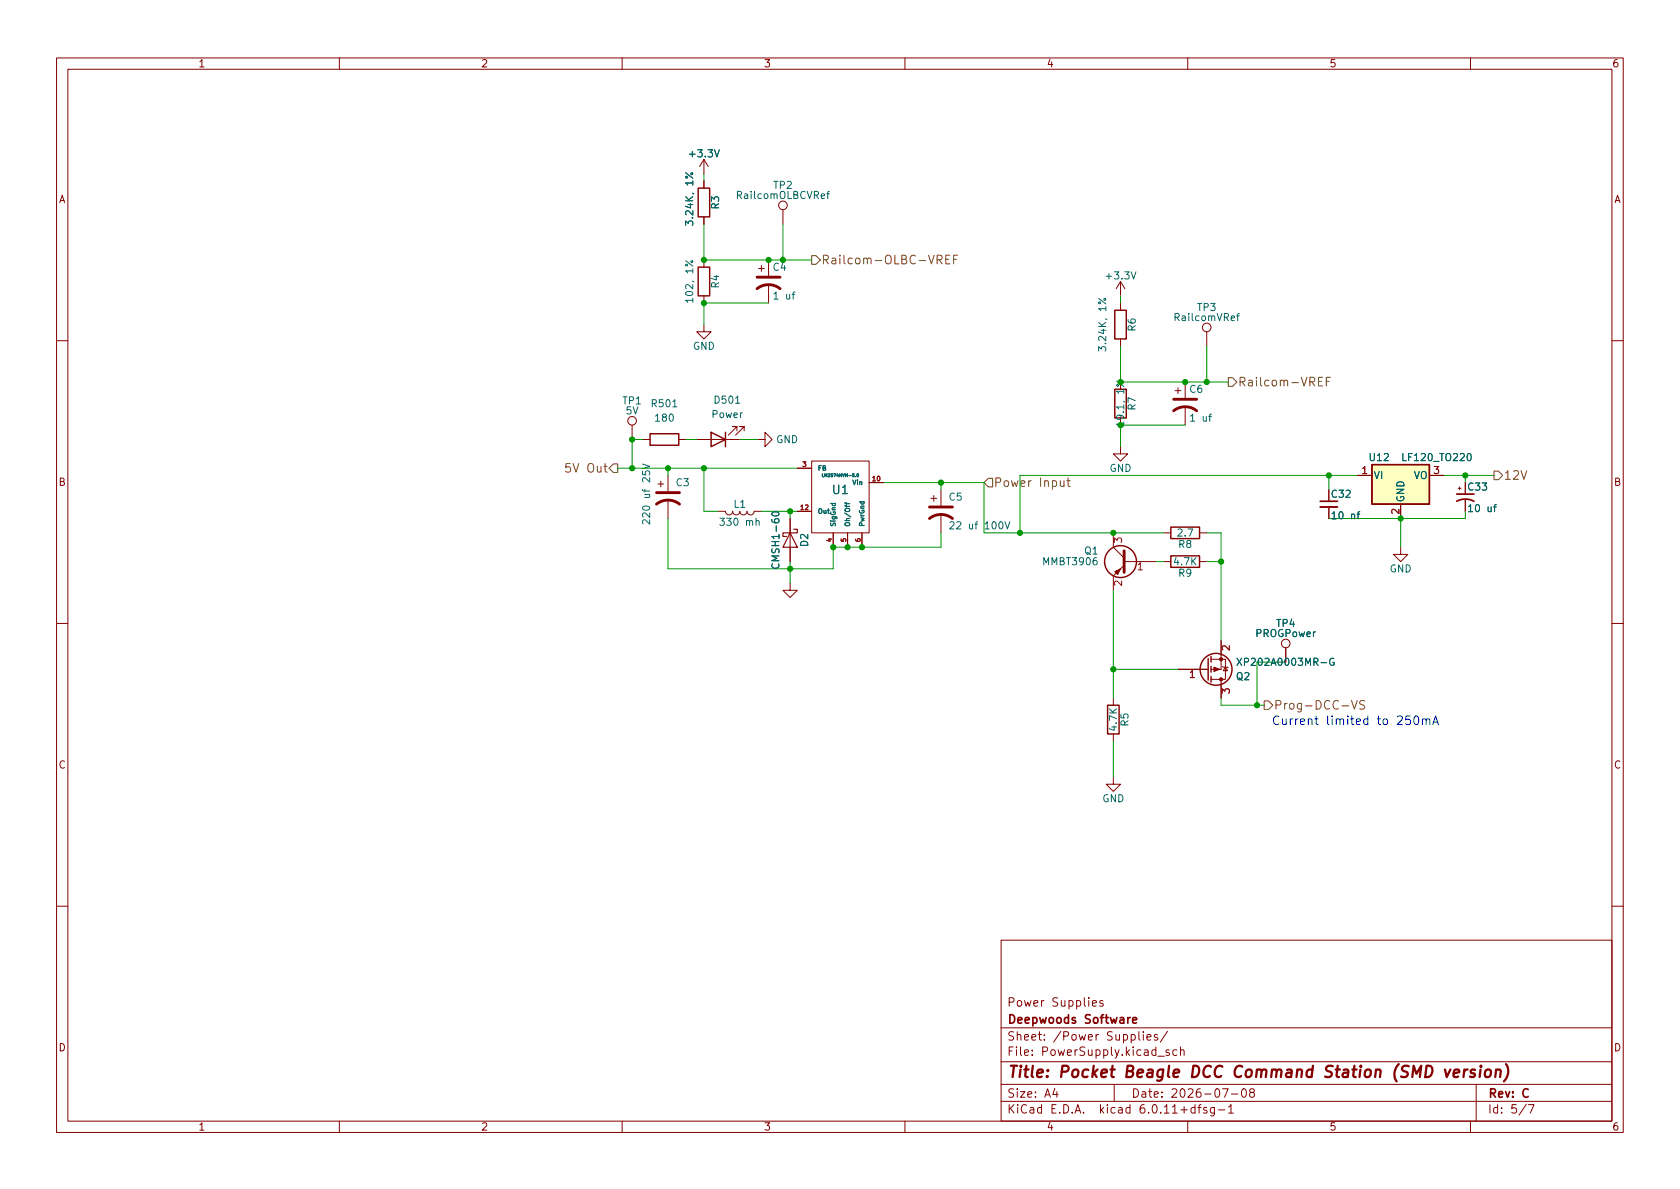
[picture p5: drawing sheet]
<svg xmlns="http://www.w3.org/2000/svg" width="297mm" height="210mm" viewBox="0 0 297 210" stroke-linecap="round" stroke-linejoin="round" font-family="sans-serif">
<g fill="none" stroke="#840000" stroke-width=".18">
<path d="M10 10.2h277v190.1h-277zM12 12.2h273v186.1h-273zM60 10.2v2M110 10.2v2M160 10.2v2M210 10.2v2M260 10.2v2M124.5 28.2v2.5M124.5 32v1.3M124.5 38.3v1.3M124.5 28.2l-.8 1.3M124.5 28.2l.7 1.3"/>
<path d="M138.4 37.1v2.5M124.5 57.4v1.3h1.2l-1.2 1.2-1.3-1.2h1.3M124.5 46v1.2M124.5 52.3v1.3M134.1 47.5h1M134.6 47v1M135.9 46v2.8M135.9 50.3v3.3M198.1 49.8l-.7 1.2M198.1 49.8v2.5M198.1 53.6v1.3M198.1 59.9v1.3"/>
<path d="M198.1 49.8l.8 1.2M213.4 58.7v2.5M10 60.2h2M111.8 75.2v2.5M113.7 77.7h1.2M120 77.7h1.3M123.2 77.7h7.6M130.3 76.2v-.8h-.8h.8l-1.5 1.6M131.6 76.2v-.8h-.8h.8l-1.6 1.6M134 77.7h1.3v-1.3l1.2 1.3-1.2 1.3v-1.3M198.1 79v1.3h1.3l-1.3 1.2-1.3-1.2h1.3M207.8 69.1h1"/>
<path d="M208.3 68.6v1M209.5 67.6v2.8M209.5 71.9v3.3M285 60.2h2M116.3 85.6h1M116.8 85.1v1M118.1 84.1v2.8M118.1 88.4v3.3M127 90.4h1.3a.64 .64 0 0 0 .6 .7 .64 .64 0 0 0 .6-.7 .64 .64 0 0 0 .7 .7 .64 .64 0 0 0 .6-.7 .64 .64 0 0 0 .6 .7 .64 .64 0 0 0 .7-.7 .64 .64 0 0 0 .6 .7 .64 .64 0 0 0 .6-.7h1.3M139.7 91.7v7.6M141 90.4h2.5M141 82.8h2.5"/>
<path d="M143.5 81.5h10.2v12.7h-10.2zM147.3 94.2v2.6M149.9 94.2v2.6M152.4 94.2v2.6M153.7 85.3h2.5M164.6 88.1h1M165.1 87.6v1M166.4 86.6v2.8M166.4 90.9v3.3M196.8 94.2v2.6l2 1.9M198.8 99.9l-2 1.9v2.6M198.8 99.3h5.7"/>
<path d="M205.7 99.3h1.3M205.7 94.2h1.3M212.1 99.3h1.3M212.1 94.2h1.3M234.9 89.7v2M240 84.1h2.6M247.6 96.8v1.2h1.3l-1.3 1.3-1.2-1.3h1.2M247.6 89.1v2.6M252.7 84.1h2.6M257.8 86.4h.5M258.1 86.1v.5M259.1 88.4v2"/>
<path d="M10 110.2h2M139.7 103.1v1.3h1.3l-1.3 1.3-1.3-1.3h1.3M208.3 118.4h5.1M213.4 118.4h.2M214.1 116.6h2.6v3.5h-.8M215.9 113.3v5.1h-1.8M216.2 117.9l.1 .1h.7l.2 .1M216.7 118l.3 .6h-.7zM227.3 114.5v2.6M285 110.2h2M196.8 137.4v1.3h1.3l-1.3 1.2-1.2-1.2h1.2M196.8 123.4v1.3"/>
<path d="M196.8 129.8v1.3M214.1 120.1h1.8M215.9 120.1v3.3M10 160.2h2M177 166.3h108v32h-108zM195 177l-.4-.1-.2 .2 .1 .3 .5 .1v.4h-.6M285 160.2h2M60 198.3v2M110 198.3v2M160 198.3v2M177 194.8h108M177 191.8h108"/>
<path d="M177 187.8h108M177 181.8h108M182.5 186.5v.1M182.5 185.7v.1M184.6 183.8v.1M184.6 183v.1M193.8 182.9v1M194.2 182.9l-.3 .1-.1 .2M197 191.8v3M206.4 182.4l-1.3 1.9M208.1 185.7l-.5-.1-.2 .3v.4l.1 .3h.6M208.7 185.8l.2-.2 .4 .1 .1 .9"/>
<path d="M208.7 185.1v1.5M210 198.3v2M215.4 196.3h1.2M217.2 195.8l.4-.5v1.5M217.2 196.8h.9M217.7 193.5h1.2M219.7 192.6l.2-.1a.81 .81 0 0 1 .5 .7 .81 .81 0 0 1-.3 .8h-.1a.81 .81 0 0 1-.6-.6 .81 .81 0 0 1 .3-.8zM221.2 193.2l-.3-.3 .1-.2 .2-.2 .4 .1 .2 .2-.1 .2-.6 .2-.2 .3 .1 .4 .2 .1h.4l.2-.3-.1-.4-.2-.1M260 198.3v2M261 191.8v6.5M270.2 195.3h1l-.6 1.5"/>
<circle cx="138.4" cy="36.3" r=".76"/>
<circle cx="213.4" cy="57.9" r=".76"/>
<circle cx="111.8" cy="74.4" r=".76"/>
<circle cx="227.3" cy="113.8" r=".76"/>
</g>
<path d="M235.7 188.6a.85 .85 0 0 0-1.1 .1 .45 .45 0 0 0 .2 .7l.4 .1a.49 .49 0 0 1 .3 .5 .49 .49 0 0 1-.5 .5l-.7-.1M247.3 188.2a2.35 2.35 0 0 0-.4 3M255.5 189.1l.3 1.4 .6-1.4" fill="none" stroke="#840000" stroke-width=".4"/>
<g fill="none" stroke="#840000" stroke-width=".25">
<path d="M123.4 33.3h2.1v5h-2.1zM123.4 47.2h2.1v5.1h-2.1zM197.1 54.9h2v5h-2zM114.9 76.7h5.1v2h-5.1zM125.7 76.4l2.6 1.3-2.6 1.3zM128.3 76.4v2.6M197.1 68.8h2v5.1h-2zM207 93.2h5.1v2h-5.1zM207 98.3h5.1v2h-5.1zM242.6 82.2h10.1v6.9h-10.1zM213.6 116.5v3.8M214.1 116.1v1"/>
<path d="M214.1 117.9v1M214.1 119.6v1M195.8 124.7h2.1v5.1h-2.1z"/>
<circle cx="198.1" cy="99.3" r="2.82"/>
<circle cx="215" cy="118.4" r="2.82"/>
</g>
<path d="M133.9 51a3.3 3.3 0 0 1 4 0M133.9 49h4M207.5 72.6a3.3 3.3 0 0 1 4.1 0M207.5 70.6h4.1M116.1 89.1a3.3 3.3 0 0 1 4 0M116.1 87.1h4M164.3 91.7a3.3 3.3 0 0 1 4.1 0M164.3 89.7h4.1M198.8 97.4v3.8" fill="none" stroke="#840000" stroke-width=".51"/>
<g fill="none" stroke="#006464" stroke-width=".18">
<path d="M122.4 34.2l.3 .1M126.3 26.5l.5 1.2 .4-1.2M145.2 34.7l.6-.1-.1-.3h-.3l-.2 .1 .1 .7h.4M146.2 34.3h.5M146.7 33.8l-.3 .2v1.1M122.4 49.7l.3 .1M195.5 56.4l.2 .1M200 48.1l.4 1.2 .4-1.2M218.7 55.9h.4M219.1 55.4l-.3 .2v1.1M119 71.9h.7M130.1 71.3h.7"/>
<path d="M198.6 71l.3 .1M136.5 90.7a.75 .75 0 0 1 1.2 .2 .72 .72 0 0 1-1.2-.1zM149.4 89.3l.1 .2h.7M149.4 88.9l.1 .2h.7M149.7 88.9v.3M149.7 89.3v.4M151.3 84.3h.1M151.5 83.8h.1a.24 .24 0 0 1 .2 .3 .24 .24 0 0 1-.3 .2zM193.9 98.6l-.4 .1a.86 .86 0 0 0 0 1.2l.4-.1 .1-.5-.3-.2-.3 .1-.1 .1M259.5 80.3l.2-.1a.68 .68 0 0 1 .4 .6 .68 .68 0 0 1-.4 .7l-.2-.2-.1-.3zM233.6 117.2h.9M235.8 116.5a.59 .59 0 0 0-.7 .5 .59 .59 0 0 0 .7 .6l.1-.5h-.3"/>
</g>
<path d="M233.4 88.6h3.1M257.6 88.6a3.2 3.2 0 0 1 3 0M257.6 87.4h3" fill="none" stroke="#840000" stroke-width=".3"/>
<path d="M242.6 82.2h10.1v6.9h-10.1z" fill="#ffffc2" stroke="#ffffc2" stroke-width=".18"/>
<g fill="#840000" stroke="#840000" stroke-width=".18">
<path d="M197.1 101.1l1-.5-.5 1z"/>
<path d="M214.6 118l1 .4-1 .3z"/>
<circle cx="215.9" cy="116.6" r=".28"/>
<circle cx="215.9" cy="120.1" r=".28"/>
</g>
<path d="M197 95.9v-.8l.5 .5 .1-.4h.6l.1 .2-.1 .5M201.2 99.9l.4-.4v1.3M198.3 102.8v.7l-.9-.7-.4 .2 .2 .5M210.5 118.9l.3-.3v1.2M217.4 114.2v.8l-.9-.8-.4 .2 .1 .5M216.1 122.6v-.8l.5 .4 .1-.3h.5l.2 .1-.2 .6" fill="none" stroke="#a90000" stroke-width=".18"/>
<path d="M233.4 89.7h3.1" fill="none" stroke="#840000" stroke-width=".33"/>
<path d="M139.7 94.2l1.3 2.6h-2.6zM140.3 93.6h.7v.6h-2.6v.7h.7" fill="none" stroke="#840000" stroke-width=".2"/>
<g fill="none" stroke="#725600" stroke-width=".18">
<path d="M143.5 45.2h.8l.7 .8-.7 .7h-.8zM165.7 45.9h.7l.2-.3-.1-.3-.2-.2h-.6v1.6M166.1 45.9l.5 .8M167.2 45.9h.5M167.9 45.1h-.7v1.6h.7M168.6 45.9h.5M169.3 45.1h-.7v1.6M217.2 66.8h.7l.8 .8-.8 .7h-.7zM233.1 67.4h.5M233.8 66.7h-.7v1.5h.7M234.5 67.4h.5M235.2 66.7h-.7v1.5"/>
<path d="M107.7 82.8l.8-.8h.7v1.6h-.7zM174.8 84.6h.7v1.5h-.7l-.8-.8zM188.6 85h.6M188.8 84.5v1.3l.4 .2M264.2 83.3h.7l.8 .8-.8 .7h-.7zM223.5 123.9h.8l.7 .8-.7 .8h-.8zM239 123.9l.5 1.5 .5-1.5M241.3 123.9h-.6l-.3 .3 .2 .3 .6 .3v.5l-.2 .1-.6-.1"/>
</g>
<path d="M232.7 126.6v1.3l.4 .2M241.8 127.2l-.4-.1-.3 .3v.4l.2 .3h.5M241.8 126.6v1.5" fill="none" stroke="#0000c2" stroke-width=".18"/>
<g fill="none" stroke="#009600" stroke-width=".18">
<path d="M124.5 30.7v1.3M124.5 39.6v6.4h19M138.4 39.6v6.4M135.9 53.6h-11.4v3.8M198.1 52.3v1.3M113.7 77.7h-1.9v5.1M121.3 77.7h1.9M130.8 77.7h3.2M198.1 61.2v6.4h19.1M209.5 75.2h-11.4v3.8M213.4 61.2v6.4M109.2 82.8h31.8"/>
<path d="M118.1 91.7v8.9h29.2v-3.8h19.1v-2.6M118.1 82.8v1.3M124.5 82.8v7.6h2.5M134.6 90.4h6.4M139.7 90.4v1.3M139.7 99.3v3.8M156.2 85.3h17.8v8.9h31.7M166.4 85.3v1.3M204.5 99.3h1.2M213.4 99.3h2.5M213.4 94.2h2.5v19.1M234.9 84.1v2.5"/>
<path d="M240 84.1h-59.7v10.1M247.6 91.7v5.1M255.3 84.1h8.9M259.1 90.4v1.3h-24.2M259.1 84.1v1.2M196.8 104.4v19M196.8 118.4h11.5M227.3 117.1h-5.1v7.6M196.8 131.1v6.3M215.9 123.4v1.3h7.6"/>
</g>
<g fill="#009600" stroke="#009600" stroke-width=".18">
<circle cx="234.9" cy="84.1" r=".46"/>
<circle cx="213.4" cy="67.6" r=".46"/>
<circle cx="180.3" cy="94.2" r=".46"/>
<circle cx="209.5" cy="67.6" r=".46"/>
<circle cx="124.5" cy="46" r=".46"/>
<circle cx="135.9" cy="46" r=".46"/>
<circle cx="124.5" cy="82.8" r=".46"/>
<circle cx="138.4" cy="46" r=".46"/>
<circle cx="124.5" cy="53.6" r=".46"/>
<circle cx="111.8" cy="82.8" r=".46"/>
<circle cx="111.8" cy="77.7" r=".46"/>
<circle cx="196.8" cy="94.2" r=".46"/>
<circle cx="196.8" cy="118.4" r=".46"/>
<circle cx="259.1" cy="84.1" r=".46"/>
<circle cx="247.6" cy="91.7" r=".46"/>
<circle cx="215.9" cy="99.3" r=".46"/>
<circle cx="222.2" cy="124.7" r=".46"/>
<circle cx="147.3" cy="96.8" r=".46"/>
<circle cx="149.9" cy="96.8" r=".46"/>
<circle cx="166.4" cy="85.3" r=".46"/>
<circle cx="118.1" cy="82.8" r=".46"/>
<circle cx="139.7" cy="90.4" r=".46"/>
<circle cx="139.7" cy="100.6" r=".46"/>
<circle cx="152.4" cy="96.8" r=".46"/>
</g>
<g font-size="2.8" fill="#840000">
<text x="178" y="191.2">Title:</text>
<text x="187.3" y="191.2">Pocket</text>
<text x="199.2" y="191.2">Beagle</text>
<text x="211.2" y="191.2">DCC Command</text>
<text x="235.6" y="191.2">Station</text>
<text x="248.1" y="191.2">(SMD</text>
<text x="257.6" y="191.2">version)</text>
</g>
<g font-size="2.1" fill="#725600">
<text x="145.2" y="47.2">Railcom-OLBC-VREF</text>
<text x="218.8" y="68.8">Railcom-VREF</text>
<text x="99.7" y="84">5V Out</text>
<text x="175.6" y="86.6">Power</text>
<text x="183.7" y="86.6">Input</text>
<text x="265.8" y="85.3">12V</text>
</g>
<text font-size="2.1" fill="#006464" x="147" y="87.8">U1</text>
<g font-size="2.1" fill="#0000c2">
<text x="225.2" y="125.9">Prog-DCC-VS</text>
<text x="224.8" y="128.2">Current</text>
<text x="234.4" y="128.2">limited</text>
<text x="243.6" y="128.2">to</text>
<text x="247.2" y="128.2">250mA</text>
</g>
<g font-size="2.1" fill="#840000">
<text x="178" y="178.5">Power</text>
<text x="185.9" y="178.5">Supplies</text>
<text x="178" y="184.5">Sheet:</text>
<text x="178" y="181.5">Deepwoods</text>
<text x="186.2" y="184.5">/Power</text>
<text x="191.7" y="181.5">Software</text>
<text x="195.7" y="184.5">Supplies/</text>
<text x="178" y="187.2">File:</text>
<text x="184.4" y="187.2">PowerSupply.kicad_sch</text>
<text x="178" y="197.4">KiCad</text>
<text x="178" y="194.6">Size:</text>
<text x="184.7" y="194.6">A4</text>
<text x="185.7" y="197.4">E.D.A.</text>
<text x="194.6" y="197.4">kicad</text>
<text x="200" y="194.6">Date:</text>
<text x="201.8" y="197.4">6.0.11+dfsg-1</text>
<text x="207" y="194.6">2026-07-08</text>
<text x="263" y="194.6">Rev:</text>
<text x="263" y="197.4">Id:</text>
<text x="267.1" y="197.4">5/7</text>
<text x="269.1" y="194.6">C</text>
</g>
<g font-size="1.8" fill="#840000">
<text x="35" y="12.3">1</text>
<text x="85" y="12.3">2</text>
<text x="135" y="12.3">3</text>
<text x="185" y="12.3">4</text>
<text x="235" y="12.3">5</text>
<text x="285" y="12.3">6</text>
<text x="10.4" y="36.3">A</text>
<text x="285.4" y="36.3">A</text>
<text x="10.3" y="86.3">B</text>
<text x="235.2" y="88.4">C32</text>
<text x="259.3" y="87.1">C33</text>
<text x="285.3" y="86.3">B</text>
<text x="10.3" y="136.3">C</text>
<text x="285.3" y="136.3">C</text>
<text x="10.3" y="186.3">D</text>
<text x="285.3" y="186.3">D</text>
<text x="35" y="200.3">1</text>
<text x="85" y="200.3">2</text>
<text x="135" y="200.3">3</text>
<text x="185" y="200.3">4</text>
<text x="235" y="200.3">5</text>
<text x="285" y="200.3">6</text>
</g>
<g font-size="1.8" fill="#006464">
<text x="121.5" y="28.2">+3.3V</text>
<text x="122.9" y="32.9" transform="rotate(-90 122.9 32.9)">1%</text>
<text x="130" y="35.6">RailcomOLBCVRef</text>
<text x="136.6" y="33.8">TP2</text>
<text x="122.9" y="40.1" transform="rotate(-90 122.9 40.1)">3.24K,</text>
<text x="127.5" y="37.1" transform="rotate(-90 127.5 37.1)">R3</text>
<text x="122.9" y="53.8" transform="rotate(-90 122.9 53.8)">102,</text>
<text x="122.9" y="48.4" transform="rotate(-90 122.9 48.4)">1%</text>
<text x="127.5" y="51.1" transform="rotate(-90 127.5 51.1)">R4</text>
<text x="136.5" y="48.3">C4</text>
<text x="136.5" y="53.3">1</text>
<text x="138.9" y="53.3">uf</text>
<text x="195.2" y="49.8">+3.3V</text>
<text x="196" y="55.1" transform="rotate(-90 196 55.1)">1%</text>
<text x="201.2" y="58.7" transform="rotate(-90 201.2 58.7)">R6</text>
<text x="207.4" y="57.2">RailcomVRef</text>
<text x="211.6" y="55.4">TP3</text>
<text x="122.4" y="62.2">GND</text>
<text x="196" y="62.3" transform="rotate(-90 196 62.3)">3.24K,</text>
<text x="110" y="71.9">TP1</text>
<text x="126.1" y="71.8">D501</text>
<text x="210.2" y="69.9">C6</text>
<text x="110.5" y="73.7">5V</text>
<text x="114.9" y="72.4">R501</text>
<text x="115.6" y="74.9">180</text>
<text x="125.7" y="74.3">Power</text>
<text x="201.2" y="72.7" transform="rotate(-90 201.2 72.7)">R7</text>
<text x="210.2" y="74.9">1</text>
<text x="212.5" y="74.9">uf</text>
<text x="137.2" y="78.7">GND</text>
<text x="196.1" y="83.8">GND</text>
<text x="241.9" y="81.9">U12</text>
<text x="247.7" y="81.9">LF120_TO220</text>
<text x="115.3" y="88.2" transform="rotate(-90 115.3 88.2)">uf</text>
<text x="115.3" y="85.2" transform="rotate(-90 115.3 85.2)">25V</text>
<text x="119.4" y="86.4">C3</text>
<text x="167.6" y="88.9">C5</text>
<text x="242.8" y="85.1">VI</text>
<text x="248.7" y="88.9" transform="rotate(-90 248.7 88.9)">GND</text>
<text x="249.9" y="85.1">VO</text>
<text x="115.3" y="93" transform="rotate(-90 115.3 93)">220</text>
<text x="127" y="93.3">330</text>
<text x="129.6" y="90.2">L1</text>
<text x="131.8" y="93.3">mh</text>
<text x="167.6" y="94">22</text>
<text x="171.2" y="94">uf</text>
<text x="174.2" y="94">100V</text>
<text x="208" y="95.3">2.7</text>
<text x="235.2" y="92.2">10</text>
<text x="238.7" y="92.2">nf</text>
<text x="259.3" y="90.9">10</text>
<text x="262.9" y="90.9">uf</text>
<text x="138.2" y="100.8" transform="rotate(-90 138.2 100.8)">CMSH1-60</text>
<text x="143.3" y="96.8" transform="rotate(-90 143.3 96.8)">D2</text>
<text x="184.2" y="100.3">MMBT3906</text>
<text x="191.6" y="98.4">Q1</text>
<text x="207.3" y="100.3">4.7K</text>
<text x="208.2" y="97.3">R8</text>
<text x="245.6" y="101.6">GND</text>
<text x="208.2" y="102.4">R9</text>
<text x="221.9" y="113">PROGPower</text>
<text x="225.5" y="111.3">TP4</text>
<text x="218.4" y="118.1">XP202A0003MR-G</text>
<text x="218.4" y="120.7">Q2</text>
<text x="197.9" y="129.5" transform="rotate(-90 197.9 129.5)">4.7K</text>
<text x="199.9" y="128.6" transform="rotate(-90 199.9 128.6)">R5</text>
<text x="194.8" y="142.2">GND</text>
</g>
<g font-size="1.8" fill="#009600">
<text x="199.1" y="69.7" transform="rotate(-90 199.1 69.7)">1%</text>
<text x="199.1" y="75.7" transform="rotate(-90 199.1 75.7)">19.1,</text>
</g>
<g font-size="1.8" fill="#a90000">
<text x="240.6" y="83.8">1</text>
<text x="253.3" y="83.8">3</text>
<text x="247.4" y="91.1" transform="rotate(-90 247.4 91.1)">2</text>
<text x="200.9" y="101.6">1</text>
<text x="210.1" y="120.7">1</text>
</g>
<g font-size="1.2" fill="#a90000">
<text x="141.8" y="82.5">3</text>
<text x="154.1" y="85.1">10</text>
<text x="141.4" y="90.2">12</text>
<text x="147.1" y="96" transform="rotate(-90 147.1 96)">4</text>
<text x="149.6" y="96" transform="rotate(-90 149.6 96)">5</text>
<text x="152.1" y="96" transform="rotate(-90 152.1 96)">6</text>
</g>
<g font-size="1.2" fill="#006464">
<text x="144.5" y="83.5">FB</text>
<text x="150.6" y="86">Vin</text>
<text x="144.5" y="91.1">Out</text>
<text x="148" y="93.2" transform="rotate(-90 148 93.2)">SigGnd</text>
<text x="150.5" y="93.2" transform="rotate(-90 150.5 93.2)">Oh/Off</text>
<text x="153.1" y="93.2" transform="rotate(-90 153.1 93.2)">PwrGnd</text>
</g>
<text font-size=".7" fill="#006464" x="145.2" y="84.5">LM2574HVM-5.0</text>
</svg>
